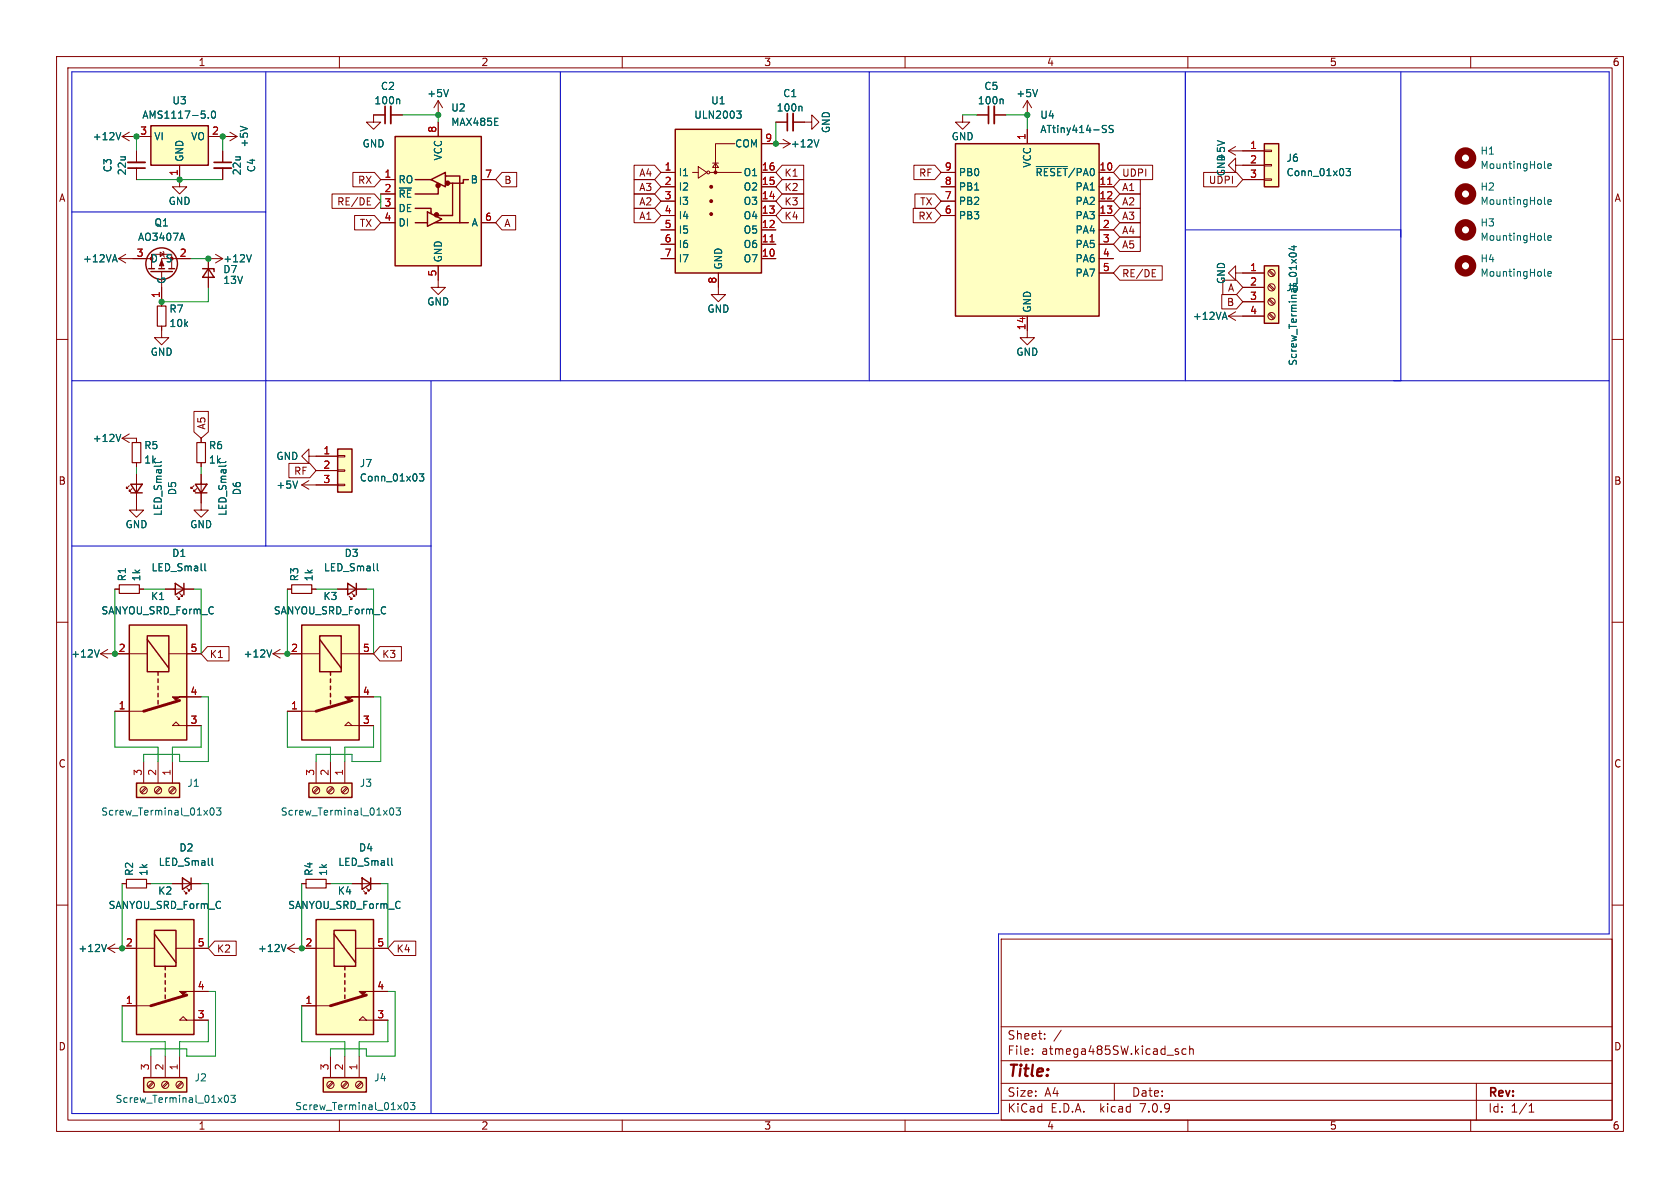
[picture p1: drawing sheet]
<svg xmlns="http://www.w3.org/2000/svg" width="297mm" height="210mm" viewBox="0 0 297 210" stroke-linecap="round" stroke-linejoin="round" font-family="sans-serif">
<g fill="none" stroke="#840000" stroke-width=".18">
<path d="M10 10h277v190h-277zM12 12h273v186h-273zM60 10v2M77.5 17.8v2.5M77.5 17.8l-.8 1.3M77.5 17.8l.7 1.3M110 10v2M160 10v2M181.6 17.8v2.5M181.6 17.8l-.8 1.3M181.6 17.8l.8 1.3M210 10v2"/>
<path d="M260 10v2M21.6 24.1h5.1M21.6 24.1l1.3 .8M22.9 23.4l-1.3 .7M24.1 26.7v2M24.1 29.7v2.1M31.7 29.2v3.8h1.3l-1.3 1.3-1.2-1.3h1.2M36.8 24.1h5.1M39.4 26.7v2M39.4 29.7v2.1M40.6 23.4l1.3 .7M41.9 24.1l-1.3 .8"/>
<path d="M58.7 34.3h7.5l1.1 1.3-1.1 1.2h-7.5zM62.4 30.5h3.8l1.1 1.3-1.1 1.2h-3.8zM62.7 38.1h3.5l1.1 1.3-1.1 1.2h-3.5zM64.9 36.2h.6M64.9 35h.6M67.3 31.8h2.5M67.3 34.3h2.5M67.3 36.8h2.5M67.3 39.4h2.5M68.1 20.3h-2.1v1.3h1.3l-1.3 1.3-1.2-1.3h1.2M69.1 20.3h2M77.5 21.6v2.5"/>
<path d="M78.7 31.1h.1M85.1 31.8h2.5M85.1 39.4h2.5M88.7 38.1h2.5v2.5h-2.5l-1.1-1.2zM88.7 30.5h2.6v2.5h-2.6l-1.1-1.2zM112.1 34.3h3.6l1.1 1.3-1.1 1.2h-3.6zM112.1 29.2h3.6l1.1 1.3-1.1 1.3h-3.6zM112.1 36.8h3.6l1.1 1.3-1.1 1.3h-3.6zM112.1 31.7h3.6l1.1 1.3-1.1 1.3h-3.6zM116.8 30.5h2.6M116.8 33h2.6M116.8 35.6h2.6"/>
<path d="M116.8 38.1h2.6M122.4 30.5h1M123.4 29.5l1.6 1-1.6 1zM125.5 30.5h5.6M126 28.8h1M126.5 28.8l.5 .8h-1zM129.9 25.4h-3.4v5.1M134.6 30.5h2.6M134.6 33h2.6M134.6 35.6h2.6M134.6 38.1h2.6M134.6 25.4h5.1"/>
<path d="M137.2 21.6h2M138.3 29.2h3.8v2.6h-3.8l-1.1-1.3zM138.3 34.3h3.8v2.5h-3.8l-1.1-1.2zM138.3 36.8h3.8v2.6h-3.8l-1.1-1.3zM138.3 31.7h3.8v2.6h-3.8l-1.1-1.3zM138.4 24.6l1.3 .8M139.7 25.4l-1.3 .8M140.2 21.6h3.3v-1.3l1.3 1.3-1.3 1.3v-1.3M161.4 36.8h3.9l1.1 1.3-1.1 1.3h-3.9zM161.6 29.2h3.7l1.1 1.3-1.1 1.3h-3.7zM161.7 34.3h3.6l1.1 1.3-1.1 1.2h-3.6zM166.4 30.5h2.5"/>
<path d="M166.4 33h2.5M166.4 35.6h2.5M166.4 38.1h2.5M170.2 20.3v1.3h1.2l-1.2 1.3-1.3-1.3h1.3M172.7 20.3h2.1M175.8 20.3h2M181.6 22.9v2.5M194.3 30.5h2.5M194.3 33h2.5M194.3 35.6h2.5M194.3 38.1h2.5M198 34.3h3.6v2.5h-3.6l-1.2-1.2z"/>
<path d="M198 36.8h3.6v2.6h-3.6l-1.2-1.3zM198 29.2h5.8v2.6h-5.8l-1.2-1.3zM198 39.4h3.6v2.5h-3.6l-1.2-1.3zM198 31.7h3.6v2.6h-3.6l-1.2-1.3zM212.8 30.5h5.8l1.1 1.3-1.1 1.2h-5.8zM217.2 26.7l1.2 .7M217.2 26.7h6.3M218.4 29.2v-1.3l-1.2 1.3 1.2 1.3v-1.3h5.1M218.4 25.9l-1.2 .8M219.7 31.8h3.8M223.5 31.6h1.3v.3h-1.3zM223.5 29.1h1.3v.2h-1.3z"/>
<path d="M223.5 26.5h1.3v.3h-1.3zM10 60h2M21 45.7h5.8M21 45.7l1.2 .8M22.2 45l-1.2 .7M26.8 47.5v-2.5h3.6v2.5M28.3 44.6l.7 .4-.7 .3zM28.6 57.7v2h1.2l-1.2 1.3-1.3-1.3h1.3M28.6 48v6.1M28.8 44.5l.2 .1v.7l.1 .2M33.7 45.7h-5.1v1.8M38.1 45l1.3 .7"/>
<path d="M39.4 45.7h-2.6v5.1M39.4 45.7l-1.3 .8M77.5 47v3.8h1.2l-1.2 1.3-1.3-1.3h1.3M116.8 40.6h2.6M116.8 43.2h2.6M116.8 45.7h2.6M127 48.3v3.8h1.3l-1.3 1.2-1.3-1.2h1.3M134.6 40.6h2.6M134.6 43.2h2.6M134.6 45.7h2.6M181.6 55.9v3.8h1.3l-1.3 1.3-1.3-1.3h1.3M194.3 40.6h2.5"/>
<path d="M194.3 43.2h2.5M194.3 45.7h2.5M194.3 48.3h2.5M198 41.9h3.6v2.6h-3.6l-1.2-1.3zM198 47h7.5v2.5h-7.5l-1.2-1.2zM203.7 48.9h.6M203.7 47.7h.6M216 52.1h2.6l1.1 1.2-1.1 1.3h-2.6zM216.2 49.5h2.4l1.1 1.3-1.1 1.3h-2.4zM217.2 55.9l1.2 .7M217.2 55.9h6.3M218.4 48.3v-1.3l-1.2 1.3 1.2 1.2v-1.2h5.1"/>
<path d="M218.4 55.1l-1.2 .8M219.7 50.8h3.8M219.7 53.3h3.8M224.3 55.5l.8 .9M224.3 53l.8 .8M224.3 50.5l.8 .8M224.3 47.9l.8 .9M224.4 55.4l.9 .8M224.4 52.8l.9 .9M224.4 50.3l.9 .8M224.4 47.8l.9 .8M285 60h2"/>
<path d="M21.6 77.5l1.3 .7M21.6 77.5h2.5v.7M22.9 76.7l-1.3 .8M34.3 72.7h2.5v3.7l-1.2 1.1-1.3-1.1zM35.6 77.5v.7M22.9 85.9l-.5 .5v-.3v.3h.2M23.4 86.4l-.5 .5v-.3v.3h.2M24.1 83.8v6.4h1.3l-1.3 1.2-1.2-1.2h1.2M24.1 81.8v.8M34.3 85.9l-.5 .5v-.3v.3h.2M34.8 86.4l-.5 .5v-.3v.3h.2M35.6 83.8v6.4h1.2l-1.2 1.2-1.3-1.2h1.3"/>
<path d="M35.6 81.8v.8M51.1 81.9h3.7l1.1 1.3-1.1 1.3h-3.7zM53.3 85.7h6.4M53.3 85.7l1.3 .8M54.6 80.6v-1.2l-1.3 1.2 1.3 1.3v-1.3h5.1M54.6 85l-1.3 .7M55.9 83.2h3.8M59.7 85.6h1.3v.3h-1.3zM59.7 83.1h1.3v.2h-1.3zM59.7 80.5h1.3v.3h-1.3zM10 110h2M17.8 115.6h8.2"/>
<path d="M17.8 115.6l1.2 .7M19 114.8l-1.2 .8M20.3 104.1h.8M24.6 104.1h.8M29.2 104.1h5.1M29.8 115.6h5.8M31.2 105.4l.5 .5h-.2h.2v-.2M31.7 104.9l.6 .5h-.3h.3v-.2M36.7 114.3h3.8v2.5h-3.8l-1.1-1.2zM48.3 115.6l1.2 .7M48.3 115.6h8.2M49.5 114.8l-1.2 .8"/>
<path d="M50.8 104.1h.8M55.1 104.1h.8M59.7 104.1h5.1M60.3 115.6h5.7M61.7 105.4l.5 .5h-.2h.2v-.2M62.2 104.9l.5 .5h-.2h.2v-.2M67.2 114.3h3.8v2.5h-3.8l-1.2-1.2zM285 110h2M20.3 125.7h5.1M25.4 134.6v3.8M25.7 139.2l-.8 .8M25.9 139.3l-.8 .9"/>
<path d="M27.9 134.6v3.8M28.3 139.2l-.9 .8M28.4 139.3l-.8 .9M30.5 134.6v3.8M30.8 139.2l-.8 .8M31 139.3l-.9 .9M31.7 128.3l-.6-.7-.6 .7h5.1M33 123.2h2.6M50.8 125.7h5.1M55.9 134.6v3.8M56.2 139.2l-.8 .8M56.4 139.3l-.9 .9"/>
<path d="M58.4 134.6v3.8M58.8 139.2l-.9 .8M58.9 139.3l-.8 .9M61 134.6v3.8M61.3 139.2l-.8 .8M61.5 139.3l-.9 .9M62.2 128.3l-.6-.7-.6 .7h5M63.5 123.2h2.5M10 160h2M21.6 156.2h.8M25.9 156.2h.8M30.5 156.2h5.1"/>
<path d="M32.5 157.5l.5 .5h-.2h.2v-.3M33 157l.5 .5h-.2h.2v-.3M53.3 156.2h.8M57.7 156.2h.7M62.2 156.2h5.1M64.3 157.5l.5 .5h-.3h.3v-.3M64.8 157l.5 .5h-.3h.3v-.3M285 160h2M19 167.6h8.3M19 167.6l1.3 .8M20.3 166.9l-1.3 .7M21.6 177.8h5.1"/>
<path d="M31.1 167.6h5.7M34.3 175.3h2.5M37.9 166.4h3.9v2.5h-3.9l-1.1-1.3zM50.8 167.6l1.3 .8M50.8 167.6h8.3M52.1 166.9l-1.3 .7M53.3 177.8h5.1M62.9 167.6h5.7M66 175.3h2.6M69.7 166.4h3.8v2.5h-3.8l-1.1-1.3zM177 166h108v32h-108zM26.7 186.7v3.8"/>
<path d="M27 191.2l-.8 .9M27.2 191.4l-.9 .9M29.2 186.7v3.8M29.5 191.2l-.8 .9M29.7 191.4l-.8 .9M31.7 186.7v3.8M32.1 191.2l-.9 .9M32.3 191.4l-.9 .9M33 180.3l-.6-.6-.7 .6h5.1M58.4 186.7v3.8M58.8 191.2l-.9 .9M58.9 191.4l-.8 .9"/>
<path d="M60 198v2M61 186.7v3.8M61.3 191.2l-.8 .9M61.5 191.4l-.9 .9M63.5 186.7v3.8M63.8 191.2l-.8 .9M64 191.4l-.8 .9M64.8 180.3l-.7-.6-.6 .6h5.1M110 198v2M160 198v2M177 194.5h108M177 191.5h108"/>
<path d="M177 187.5h108M177 181.5h108M182.5 186.3v.1M182.5 185.5v.1M184.7 183.6v.1M184.7 182.8v.1M187.6 182.1l-1.3 2M197 191.5v3M208.3 186v.3M209.7 185.5l-.5-.1-.2 .3v.4l.1 .2h.6M210 198v2M210.3 185.5l.2-.1 .4 .1 .1 .9"/>
<path d="M210.3 184.9v1.5M260 198v2M261 191.5v6.5M270.3 196.6h.9M270.3 195.5l.4-.4v1.5"/>
<circle cx="125.2" cy="30.5" r=".25"/>
<circle cx="224.8" cy="55.9" r=".63"/>
<circle cx="224.8" cy="53.3" r=".63"/>
<circle cx="224.8" cy="50.8" r=".63"/>
<circle cx="224.8" cy="48.3" r=".63"/>
<circle cx="25.4" cy="139.7" r=".63"/>
<circle cx="27.9" cy="139.7" r=".63"/>
<circle cx="30.5" cy="139.7" r=".63"/>
<circle cx="55.9" cy="139.7" r=".63"/>
<circle cx="58.4" cy="139.7" r=".63"/>
<circle cx="61" cy="139.7" r=".63"/>
<circle cx="26.7" cy="191.8" r=".63"/>
<circle cx="29.2" cy="191.8" r=".63"/>
<circle cx="31.7" cy="191.8" r=".63"/>
<circle cx="58.4" cy="191.8" r=".63"/>
<circle cx="61" cy="191.8" r=".63"/>
<circle cx="63.5" cy="191.8" r=".63"/>
</g>
<g fill="none" stroke="#006464" stroke-width=".18">
<path d="M37.5 19.8l.2-.2a.68 .68 0 0 1 .4 .7 .68 .68 0 0 1-.4 .6l-.2-.1-.1-.4zM70.5 17.5l.2 .2v.7M79.3 15.8l-.4 1.3M130.2 19.6h.8l-.4 .5 .4 .1v.5l-.2 .2h-.4M141.6 18.8l.2 .2v.6M177.2 17.5l.1 .2v.7M183.4 15.8l-.4 1.3M21.4 23.4l-.5 1.3M36.8 20.8v.1M42.5 22.3l1.3 .4M144.8 24.7l-.5 1.3M183.2 29.4h5.5"/>
<path d="M195.1 22.8l.4 .1 .1 .3-.3 .2h-.3M195.1 22.2h.5M196.8 22.2h-.5l-.2 .1v.4l.6 .2 .1 .3-.2 .2h-.5M215.2 24.9l1.3 .4M238 29.8h.8l-.5 .5 .4 .1v.5l-.2 .2-.5-.2M273 29.6l.2 .2M273 36l.2 .1M273.6 29.4l.6-.2v-.2l-.4-.1-.2 .2 .1 .6h.5M273.6 35.7l.6-.1v-.2l-.4-.1-.2 .2 .1 .6h.5M20 45.9h.6M20.3 45l.4 1.3M32.2 41.2l.4 1.3"/>
<path d="M44.4 45l-.4 1.3M216.2 56.1h.6M216.5 55.2l.4 1.3M228 44.8a.68 .68 0 0 1 1.2 .3 .72 .72 0 0 1-1.3-.1zM228.3 43.6h.9M228.8 43.4v.8l-1-.3M273 42.3l.2 .2M273 48.7l.2 .1M273.6 42.1l.6-.2v-.2l-.4-.1-.2 .2 .1 .6h.5M273.6 48.4l.6-.1v-.2l-.4-.1-.2 .2 .1 .6h.5M21.4 76.8l-.5 1.2M28.5 81.6l-.2 .2h-1.1"/>
<path d="M36.2 99.6v1.1l.2 .2M39.9 81.6l-.1 .2h-1.1M52.6 85l-.4 1.3M66.7 99.6v1.1l.2 .2M74.1 83.8h.8l-.4 .4 .4 .2v.5l-.2 .1-.6-.1M17.5 114.9l-.4 1.2M48 114.9l-.4 1.2M37.3 142.9l.1-.1a.68 .68 0 0 1 .5 .7 .68 .68 0 0 1-.5 .6 .84 .84 0 0 1-.1-1.2zM37.5 151.7v1.1l.2 .2M38.3 142.8h.8l-.5 .5 .4 .1v.6l-.2 .1-.5-.1M69.1 142.9l.1-.1a.68 .68 0 0 1 .4 .7 .68 .68 0 0 1-.4 .6 .84 .84 0 0 1-.1-1.2zM69.2 151.7v1.1l.2 .2"/>
<path d="M70 142.8h.8l-.4 .5 .3 .1v.6l-.1 .1-.6-.1M18.8 166.9l-.4 1.3M50.6 166.9l-.5 1.3M39.8 193.7l.2-.1a.68 .68 0 0 1 .4 .7 .68 .68 0 0 1-.4 .6 .84 .84 0 0 1-.2-1.2zM40.8 193.6h.8l-.4 .5 .3 .1v.6l-.1 .1-.6-.1M71.6 195l.1-.1a.68 .68 0 0 1 .5 .6 .68 .68 0 0 1-.5 .7 .84 .84 0 0 1-.1-1.2zM72.6 194.9h.7l-.4 .5 .4 .1v.5l-.2 .2-.5-.2"/>
</g>
<g fill="none" stroke="#840000" stroke-width="1.3">
<circle cx="259.1" cy="34.3" r="1.27"/>
<circle cx="259.1" cy="27.9" r="1.27"/>
<circle cx="259.1" cy="47" r="1.27"/>
<circle cx="259.1" cy="40.6" r="1.27"/>
</g>
<path d="M27.8 54.1h1.5v3.6h-1.5zM23.4 78.2h1.5v3.6h-1.5zM34.8 78.2h1.5v3.6h-1.5zM21.1 103.4h3.5v1.5h-3.5zM51.6 103.4h3.5v1.5h-3.5zM22.4 155.4h3.5v1.6h-3.5zM54.1 155.4h3.6v1.6h-3.6z" fill="none" stroke="#840000" stroke-width=".2"/>
<g fill="#ffffc2" stroke="#ffffc2" stroke-width=".18">
<path d="M168.9 25.4h25.4v30.5h-25.4z"/>
<path d="M26.7 22.2h10.1v7h-10.1z"/>
<path d="M54.6 138.4h7.6v2.6h-7.6z"/>
<path d="M59.7 79.4h2.5v7.6h-2.5z"/>
<path d="M69.8 24.1h15.3v22.9h-15.3z"/>
<path d="M55.9 162.6h10.1v20.3h-10.1z"/>
<path d="M24.1 162.6h10.2v20.3h-10.2z"/>
<path d="M223.5 25.4h2.6v7.6h-2.6z"/>
<path d="M57.1 190.5h7.7v2.5h-7.7z"/>
<path d="M53.3 110.5h10.2v20.3h-10.2z"/>
<path d="M24.1 138.4h7.6v2.6h-7.6z"/>
<path d="M22.9 110.5h10.1v20.3h-10.1z"/>
<path d="M25.4 190.5h7.6v2.5h-7.6z"/>
<path d="M223.5 47h2.6v10.2h-2.6z"/>
<path d="M119.4 22.9h15.2v25.4h-15.2z"/>
</g>
<g fill="none" stroke="#840000" stroke-width=".25">
<path d="M26.7 22.2h10.1v7h-10.1zM69.8 24.1h15.3v22.9h-15.3zM73.4 36.8h2.8v.9M73.4 39.4h2.2M73.4 31.8h2.8M75.6 37.5l2.5 1.2-2.5 1.3zM76.2 31.8l2.5-1.3v2.5zM76.8 39.4h6M77.5 33v1.3h-4.1M78.7 31.1h2.6v8.3M80 32.4v5.7h-2.5M82.8 31.8h-.9v.6h-2.5"/>
<path d="M119.4 22.9h15.2v25.4h-15.2zM168.9 25.4h25.4v30.5h-25.4zM223.5 25.4h2.6v7.6h-2.6zM26.3 47.5h1M26.7 48h3.8M28.1 47.5h1M29.8 47.5h1.1M35.8 47.5h2v.5M36.8 47.5l1 1.5h-2zM223.5 47h2.6v10.2h-2.6zM59.7 79.4h2.5v7.6h-2.5zM23.1 85.6h2l-1 1.5z"/>
<path d="M23.1 87.1h2M34.5 85.6h2.1l-1 1.5zM34.5 87.1h2.1M22.9 110.5h10.1v20.3h-10.1zM26 112.4h3.8v6.3h-3.8zM26 113l3.8 5.1M27.9 118.7v.7M31 103.1l1.5 1-1.5 1.1zM32.5 103.1v2.1M53.3 110.5h10.2v20.3h-10.2zM56.5 112.4h3.8v6.3h-3.8zM56.5 113l3.8 5.1"/>
<path d="M58.4 118.7v.7M61.5 103.1l1.5 1-1.5 1.1zM63 103.1v2.1M24.1 138.4h7.6v2.6h-7.6zM27.9 120v.7M27.9 121.3v.6M27.9 122.6v.6M27.9 123.8v.7M54.6 138.4h7.6v2.6h-7.6zM58.4 120v.7M58.4 121.3v.6M58.4 122.6v.6"/>
<path d="M58.4 123.8v.7M32.3 155.2l1.5 1-1.5 1zM33.8 155.2v2M64 155.2l1.5 1-1.5 1zM65.5 155.2v2M24.1 162.6h10.2v20.3h-10.2zM27.3 164.5h3.8v6.3h-3.8zM27.3 165.1l3.8 5.1M29.2 170.8v.7M29.2 172.1v.6M29.2 173.4v.6M29.2 174.6v.7"/>
<path d="M29.2 175.9v.6M55.9 162.6h10.1v20.3h-10.1zM59.1 164.5h3.8v6.3h-3.8zM59.1 165.1l3.8 5.1M61 170.8v.7M61 172.1v.6M61 173.4v.6M61 174.6v.7M61 175.9v.6M25.4 190.5h7.6v2.5h-7.6zM57.1 190.5h7.7v2.5h-7.7z"/>
<circle cx="28.6" cy="46.6" r="2.79"/>
</g>
<path d="M195.8 32.6h.7M136.1 42.8h.8" fill="none" stroke="#a90000" stroke-width=".18"/>
<path d="M69.1 18.8v3M175.8 18.8v3M22.6 28.7h3.1M37.8 29.7h3.1M140.2 20.1v3" fill="none" stroke="#840000" stroke-width=".33"/>
<path d="M68.1 18.8v3M174.8 18.8v3M22.6 29.7h3.1M37.8 28.7h3.1M139.2 20.1v3" fill="none" stroke="#840000" stroke-width=".3"/>
<g fill="#840000" stroke="#840000" stroke-width=".25">
<circle cx="77.2" cy="38" r=".36"/>
<circle cx="77.4" cy="32.8" r=".36"/>
<circle cx="79.1" cy="32.4" r=".36"/>
</g>
<path d="M31.7 123.8l-6.3 1.9M62.2 123.8l-6.3 1.9M33 175.9l-6.3 1.9M64.8 175.9l-6.4 1.9" fill="none" stroke="#840000" stroke-width=".51"/>
<g fill="#840000" stroke="#840000" stroke-width=".18">
<path d="M63.5 175.3h2.5h-1.2l-.7 .6z"/>
<path d="M31.7 175.3h2.6h-1.3l-.6 .6z"/>
<path d="M61 123.2h2.5h-1.3l-.6 .6z"/>
<path d="M30.5 123.2h2.5h-1.3l-.6 .6z"/>
<path d="M28.6 46l.4 1h-.8z"/>
<circle cx="125.7" cy="37.8" r=".25"/>
<circle cx="125.7" cy="35.6" r=".25"/>
<circle cx="125.7" cy="33" r=".25"/>
<circle cx="126.5" cy="30.5" r=".25"/>
</g>
<path d="M12.7 12.7h271.8v152.4h-108v31.8h-163.8zM47 12.7v83.8M99.1 12.7v54.6M153.7 12.7v54.6M209.5 12.7v54.6M247.6 12.7v54.6M12.7 37.5h34.3M209.5 40.6h38.1M12.7 67.3h271.8M76.2 67.3v129.6M12.7 96.5h63.5" fill="none" stroke="#0000c2" stroke-width=".18"/>
<g fill="none" stroke="#009600" stroke-width=".18">
<path d="M24.1 31.8h15.3M24.1 24.1v2.6M39.4 24.1v2.6M67.3 34.3v2.5M71.1 20.3h6.4v1.3M137.2 21.6v3.8M170.2 20.3h2.5M177.8 20.3h3.8v2.6M33.7 45.7h3.1M36.8 50.8v2.5h-8.2M24.1 82.6v1.2M35.6 82.6v1.2"/>
<path d="M20.3 104.1v11.5M25.4 104.1h3.8M34.3 104.1h1.3v11.5M50.8 104.1v11.5M55.9 104.1h3.8M64.8 104.1h1.2v11.5M20.3 125.7v6.4h7.6v2.5M35.6 128.3v3.8h-5.1v2.5M35.6 123.2h1.2v11.4h-5.1v-1.2h-6.3v1.2M50.8 125.7v6.4h7.6v2.5M66 128.3v3.8h-5v2.5M66 123.2h1.3v11.4h-5.1v-1.2h-6.3v1.2"/>
<path d="M21.6 156.2v11.4M26.7 156.2h3.8M35.6 156.2h1.2v11.4M53.3 156.2v11.4M58.4 156.2h3.8M67.3 156.2h1.3v11.4M21.6 177.8v6.4h7.6v2.5M36.8 175.3h1.3v11.4h-5.1v-1.3h-6.3v1.3M53.3 177.8v6.4h7.7v2.5M68.6 175.3h1.2v11.4h-5v-1.3h-6.4v1.3M36.8 180.3v3.9h-5.1v2.5M68.6 180.3v3.9h-5.1v2.5"/>
</g>
<g fill="#009600" stroke="#009600" stroke-width=".18">
<circle cx="20.3" cy="115.6" r=".46"/>
<circle cx="50.8" cy="115.6" r=".46"/>
<circle cx="53.3" cy="167.6" r=".46"/>
<circle cx="21.6" cy="167.6" r=".46"/>
<circle cx="137.2" cy="25.4" r=".46"/>
<circle cx="24.1" cy="24.1" r=".46"/>
<circle cx="181.6" cy="20.3" r=".46"/>
<circle cx="39.4" cy="24.1" r=".46"/>
<circle cx="31.7" cy="31.8" r=".46"/>
<circle cx="28.6" cy="53.3" r=".46"/>
<circle cx="36.8" cy="45.7" r=".46"/>
<circle cx="77.5" cy="20.3" r=".46"/>
</g>
<text font-size="2.8" fill="#840000" x="178" y="190.9">Title:</text>
<g font-size="2.1" fill="#840000">
<text x="178" y="184">Sheet:</text>
<text x="178" y="186.7">File:</text>
<text x="184.1" y="186.7">atmega485SW.kicad_sch</text>
<text x="178" y="196.9">KiCad</text>
<text x="178" y="194.1">Size:</text>
<text x="184.7" y="194.1">A4</text>
<text x="185.7" y="196.9">E.D.A.</text>
<text x="194.6" y="196.9">kicad</text>
<text x="200" y="194.1">Date:</text>
<text x="201.8" y="196.9">7.0.9</text>
<text x="263" y="194.3">Rev:</text>
<text x="263" y="196.9">Id:</text>
<text x="267.1" y="196.9">1/1</text>
</g>
<g font-size="1.8" fill="#840000">
<text x="35" y="11.9">1</text>
<text x="85" y="11.9">2</text>
<text x="135" y="11.9">3</text>
<text x="185" y="11.9">4</text>
<text x="235" y="11.9">5</text>
<text x="285" y="11.9">6</text>
<text x="10.3" y="35.9">A</text>
<text x="63.2" y="32.7">RX</text>
<text x="89.1" y="32.7">B</text>
<text x="112.9" y="31.4">A4</text>
<text x="112.9" y="34">A3</text>
<text x="138.6" y="31.4">K1</text>
<text x="138.6" y="34">K2</text>
<text x="162.4" y="31.4">RF</text>
<text x="198.3" y="31.4">UDPI</text>
<text x="198.3" y="34">A1</text>
<text x="213.6" y="32.7">UDPI</text>
<text x="285.3" y="35.9">A</text>
<text x="59.5" y="36.5">RE/DE</text>
<text x="63.5" y="40.3">TX</text>
<text x="89.1" y="40.3">A</text>
<text x="112.9" y="36.5">A2</text>
<text x="112.9" y="39.1">A1</text>
<text x="138.6" y="36.5">K3</text>
<text x="138.6" y="39.1">K4</text>
<text x="162.3" y="39.1">RX</text>
<text x="162.6" y="36.5">TX</text>
<text x="198.3" y="36.5">A2</text>
<text x="198.3" y="39.1">A3</text>
<text x="198.3" y="41.6">A4</text>
<text x="198.3" y="44.1">A5</text>
<text x="198.3" y="49.2">RE/DE</text>
<text x="217" y="51.8">A</text>
<text x="216.8" y="54.3">B</text>
<text x="36.5" y="76" transform="rotate(-90 36.5 76)">A5</text>
<text x="10.3" y="85.9">B</text>
<text x="51.9" y="84.1">RF</text>
<text x="285.3" y="85.9">B</text>
<text x="37" y="116.5">K1</text>
<text x="67.5" y="116.5">K3</text>
<text x="10.3" y="135.9">C</text>
<text x="285.3" y="135.9">C</text>
<text x="38.3" y="168.6">K2</text>
<text x="70" y="168.6">K4</text>
<text x="10.3" y="185.9">D</text>
<text x="285.3" y="185.9">D</text>
<text x="35" y="199.9">1</text>
<text x="85" y="199.9">2</text>
<text x="135" y="199.9">3</text>
<text x="185" y="199.9">4</text>
<text x="235" y="199.9">5</text>
<text x="285" y="199.9">6</text>
</g>
<g font-size="1.8" fill="#006464">
<text x="67.2" y="16.1">C2</text>
<text x="75.4" y="17.4">+5V</text>
<text x="138.4" y="17.4">C1</text>
<text x="173.9" y="16.1">C5</text>
<text x="179.6" y="17.4">+5V</text>
<text x="25.1" y="21.2">AMS1117-5.0</text>
<text x="30.4" y="18.6">U3</text>
<text x="66.1" y="18.6">100n</text>
<text x="79.7" y="19.9">U2</text>
<text x="79.7" y="22.5">MAX485E</text>
<text x="122.6" y="21.2">ULN2003</text>
<text x="125.6" y="18.6">U1</text>
<text x="137.2" y="19.9">100n</text>
<text x="146.9" y="23.6" transform="rotate(-90 146.9 23.6)">GND</text>
<text x="172.8" y="18.6">100n</text>
<text x="183.8" y="21.2">U4</text>
<text x="183.8" y="23.7">ATtiny414-SS</text>
<text x="16.3" y="25">+12V</text>
<text x="27.2" y="25">VI</text>
<text x="32.6" y="28.7" transform="rotate(-90 32.6 28.7)">GND</text>
<text x="33.7" y="25">VO</text>
<text x="44" y="26.2" transform="rotate(-90 44 26.2)">+5V</text>
<text x="64" y="26.3">GND</text>
<text x="78.3" y="28.5" transform="rotate(-90 78.3 28.5)">VCC</text>
<text x="129.9" y="26.3">COM</text>
<text x="139.7" y="26.3">+12V</text>
<text x="168.1" y="25">GND</text>
<text x="182.5" y="29.7" transform="rotate(-90 182.5 29.7)">VCC</text>
<text x="216.8" y="28.7" transform="rotate(-90 216.8 28.7)">+5V</text>
<text x="227.3" y="28.8">J6</text>
<text x="261.6" y="27.5">H1</text>
<text x="19.9" y="30.6" transform="rotate(-90 19.9 30.6)">C3</text>
<text x="22.5" y="31.1" transform="rotate(-90 22.5 31.1)">22u</text>
<text x="42.8" y="31.1" transform="rotate(-90 42.8 31.1)">22u</text>
<text x="45.3" y="30.6" transform="rotate(-90 45.3 30.6)">C4</text>
<text x="70.4" y="32.6">RO</text>
<text x="70.4" y="35.2">~{RE}</text>
<text x="83.1" y="32.6">B</text>
<text x="119.9" y="31.3">I1</text>
<text x="119.9" y="33.9">I2</text>
<text x="131.4" y="33.9">O2</text>
<text x="131.4" y="31.3">O1</text>
<text x="169.4" y="33.9">PB1</text>
<text x="169.4" y="31.3">PB0</text>
<text x="183" y="31.3">~{RESET}/PA0</text>
<text x="190" y="33.9">PA1</text>
<text x="216.8" y="31.2" transform="rotate(-90 216.8 31.2)">GND</text>
<text x="227.3" y="31.3">Conn_01x03</text>
<text x="261.6" y="30.1">MountingHole</text>
<text x="261.6" y="33.9">H2</text>
<text x="27.2" y="40.2">Q1</text>
<text x="29.7" y="36.4">GND</text>
<text x="70.4" y="37.7">DE</text>
<text x="70.4" y="40.2">DI</text>
<text x="83.3" y="40.2">A</text>
<text x="119.9" y="36.4">I3</text>
<text x="119.9" y="39">I4</text>
<text x="119.9" y="41.5">I5</text>
<text x="131.4" y="41.5">O5</text>
<text x="131.4" y="39">O4</text>
<text x="131.4" y="36.4">O3</text>
<text x="169.4" y="39">PB3</text>
<text x="169.4" y="36.4">PB2</text>
<text x="190" y="36.4">PA2</text>
<text x="190" y="39">PA3</text>
<text x="190" y="41.5">PA4</text>
<text x="261.6" y="36.4">MountingHole</text>
<text x="261.6" y="40.2">H3</text>
<text x="14.6" y="46.6">+12VA</text>
<text x="24.3" y="42.8">AO3407A</text>
<text x="26.5" y="46.6">D</text>
<text x="29.2" y="46.6">S</text>
<text x="39.4" y="46.6">+12V</text>
<text x="78.3" y="46.5" transform="rotate(-90 78.3 46.5)">GND</text>
<text x="119.9" y="44">I6</text>
<text x="119.9" y="46.6">I7</text>
<text x="127.9" y="47.8" transform="rotate(-90 127.9 47.8)">GND</text>
<text x="131.4" y="46.6">O7</text>
<text x="131.4" y="44">O6</text>
<text x="190" y="44">PA5</text>
<text x="190" y="46.6">PA6</text>
<text x="261.6" y="42.8">MountingHole</text>
<text x="261.6" y="46.6">H4</text>
<text x="29.4" y="50.3" transform="rotate(-90 29.4 50.3)">G</text>
<text x="39.4" y="48.5">D7</text>
<text x="39.4" y="50.4">13V</text>
<text x="190" y="49.1">PA7</text>
<text x="216.8" y="50.3" transform="rotate(-90 216.8 50.3)">GND</text>
<text x="227.3" y="51.7">J5</text>
<text x="261.6" y="49.1">MountingHole</text>
<text x="29.9" y="55.5">R7</text>
<text x="29.9" y="58">10k</text>
<text x="75.4" y="54.2">GND</text>
<text x="125" y="55.5">GND</text>
<text x="182.5" y="55.4" transform="rotate(-90 182.5 55.4)">GND</text>
<text x="210.8" y="56.7">+12VA</text>
<text x="26.5" y="63.1">GND</text>
<text x="179.6" y="63.1">GND</text>
<text x="229.5" y="64.8" transform="rotate(-90 229.5 64.8)">Screw_Terminal_01x04</text>
<text x="16.3" y="78.3">+12V</text>
<text x="25.4" y="79.6">R5</text>
<text x="25.4" y="82.1">1k</text>
<text x="36.8" y="79.6">R6</text>
<text x="36.8" y="82.1">1k</text>
<text x="48.8" y="81.5">GND</text>
<text x="63.5" y="82.8">J7</text>
<text x="31.3" y="87.6" transform="rotate(-90 31.3 87.6)">D5</text>
<text x="42.8" y="87.6" transform="rotate(-90 42.8 87.6)">D6</text>
<text x="48.8" y="86.6">+5V</text>
<text x="63.5" y="85.3">Conn_01x03</text>
<text x="22.1" y="93.6">GND</text>
<text x="28.8" y="91.3" transform="rotate(-90 28.8 91.3)">LED_Small</text>
<text x="33.5" y="93.6">GND</text>
<text x="40.2" y="91.3" transform="rotate(-90 40.2 91.3)">LED_Small</text>
<text x="26.7" y="101.2">LED_Small</text>
<text x="30.3" y="98.7">D1</text>
<text x="57.2" y="101.2">LED_Small</text>
<text x="60.8" y="98.7">D3</text>
<text x="22.5" y="102.9" transform="rotate(-90 22.5 102.9)">R1</text>
<text x="25" y="102.9" transform="rotate(-90 25 102.9)">1k</text>
<text x="26.6" y="106.3">K1</text>
<text x="52.9" y="102.9" transform="rotate(-90 52.9 102.9)">R3</text>
<text x="55.5" y="102.9" transform="rotate(-90 55.5 102.9)">1k</text>
<text x="57.1" y="106.3">K3</text>
<text x="17.8" y="108.8">SANYOU_SRD_Form_C</text>
<text x="48.3" y="108.8">SANYOU_SRD_Form_C</text>
<text x="12.5" y="116.4">+12V</text>
<text x="43" y="116.4">+12V</text>
<text x="33" y="139.3">J1</text>
<text x="63.5" y="139.3">J3</text>
<text x="17.8" y="144.4">Screw_Terminal_01x03</text>
<text x="49.5" y="144.4">Screw_Terminal_01x03</text>
<text x="23.7" y="154.9" transform="rotate(-90 23.7 154.9)">R2</text>
<text x="26.3" y="154.9" transform="rotate(-90 26.3 154.9)">1k</text>
<text x="28" y="153.3">LED_Small</text>
<text x="31.6" y="150.7">D2</text>
<text x="55.5" y="154.9" transform="rotate(-90 55.5 154.9)">R4</text>
<text x="58" y="154.9" transform="rotate(-90 58 154.9)">1k</text>
<text x="59.7" y="153.3">LED_Small</text>
<text x="63.4" y="150.7">D4</text>
<text x="19.1" y="160.9">SANYOU_SRD_Form_C</text>
<text x="27.9" y="158.3">K2</text>
<text x="50.8" y="160.9">SANYOU_SRD_Form_C</text>
<text x="59.6" y="158.3">K4</text>
<text x="13.8" y="168.5">+12V</text>
<text x="45.5" y="168.5">+12V</text>
<text x="34.3" y="191.4">J2</text>
<text x="66" y="191.4">J4</text>
<text x="20.3" y="195.2">Screw_Terminal_01x03</text>
<text x="52.1" y="196.4">Screw_Terminal_01x03</text>
</g>
<g font-size="1.8" fill="#a90000">
<text x="24.7" y="23.9">3</text>
<text x="37.4" y="23.9">2</text>
<text x="77.2" y="23.6" transform="rotate(-90 77.2 23.6)">8</text>
<text x="135.2" y="25.1">9</text>
<text x="181.4" y="24.8" transform="rotate(-90 181.4 24.8)">1</text>
<text x="220.9" y="26.4">1</text>
<text x="220.9" y="29">2</text>
<text x="31.5" y="31.2" transform="rotate(-90 31.5 31.2)">1</text>
<text x="67.9" y="31.5">1</text>
<text x="67.9" y="34">2</text>
<text x="85.7" y="31.5">7</text>
<text x="117.4" y="30.2">1</text>
<text x="117.4" y="32.8">2</text>
<text x="117.4" y="35.3">3</text>
<text x="134.6" y="35.3">14</text>
<text x="134.6" y="32.8">15</text>
<text x="134.6" y="30.2">16</text>
<text x="166.9" y="35.3">7</text>
<text x="166.9" y="32.8">8</text>
<text x="166.9" y="30.2">9</text>
<text x="194.3" y="30.2">10</text>
<text x="194.3" y="32.8">11</text>
<text x="194.3" y="35.3">12</text>
<text x="220.9" y="31.5">3</text>
<text x="67.9" y="36.6">3</text>
<text x="67.9" y="39.1">4</text>
<text x="85.7" y="39.1">6</text>
<text x="117.4" y="37.8">4</text>
<text x="117.4" y="40.4">5</text>
<text x="134.6" y="40.4">12</text>
<text x="134.6" y="37.8">13</text>
<text x="166.9" y="37.8">6</text>
<text x="194.3" y="37.8">13</text>
<text x="194.9" y="40.4">2</text>
<text x="24.1" y="45.5">3</text>
<text x="31.7" y="45.5">2</text>
<text x="117.4" y="42.9">6</text>
<text x="117.4" y="45.5">7</text>
<text x="134.6" y="45.5">10</text>
<text x="134.6" y="42.9">11</text>
<text x="194.9" y="42.9">3</text>
<text x="194.9" y="45.5">4</text>
<text x="28.3" y="52.8" transform="rotate(-90 28.3 52.8)">1</text>
<text x="77.2" y="49" transform="rotate(-90 77.2 49)">5</text>
<text x="126.7" y="50.2" transform="rotate(-90 126.7 50.2)">8</text>
<text x="194.9" y="48">5</text>
<text x="220.9" y="48">1</text>
<text x="220.9" y="50.5">2</text>
<text x="220.9" y="53.1">3</text>
<text x="181.4" y="58.5" transform="rotate(-90 181.4 58.5)">14</text>
<text x="220.9" y="55.6">4</text>
<text x="57.1" y="80.4">1</text>
<text x="57.1" y="82.9">2</text>
<text x="57.1" y="85.5">3</text>
<text x="20.9" y="115.3">2</text>
<text x="33.6" y="115.3">5</text>
<text x="51.4" y="115.3">2</text>
<text x="64.1" y="115.3">5</text>
<text x="20.9" y="125.5">1</text>
<text x="33.6" y="122.9">4</text>
<text x="51.4" y="125.5">1</text>
<text x="64.1" y="122.9">4</text>
<text x="33.6" y="128">3</text>
<text x="64.1" y="128">3</text>
<text x="25.1" y="137.2" transform="rotate(-90 25.1 137.2)">3</text>
<text x="27.7" y="137.2" transform="rotate(-90 27.7 137.2)">2</text>
<text x="30.2" y="137.2" transform="rotate(-90 30.2 137.2)">1</text>
<text x="55.6" y="137.2" transform="rotate(-90 55.6 137.2)">3</text>
<text x="58.2" y="137.2" transform="rotate(-90 58.2 137.2)">2</text>
<text x="60.7" y="137.2" transform="rotate(-90 60.7 137.2)">1</text>
<text x="22.2" y="167.4">2</text>
<text x="34.9" y="167.4">5</text>
<text x="53.9" y="167.4">2</text>
<text x="66.6" y="167.4">5</text>
<text x="22.2" y="177.5">1</text>
<text x="34.9" y="175">4</text>
<text x="53.9" y="177.5">1</text>
<text x="66.6" y="175">4</text>
<text x="34.9" y="180.1">3</text>
<text x="66.6" y="180.1">3</text>
<text x="26.4" y="189.3" transform="rotate(-90 26.4 189.3)">3</text>
<text x="29" y="189.3" transform="rotate(-90 29 189.3)">2</text>
<text x="31.5" y="189.3" transform="rotate(-90 31.5 189.3)">1</text>
<text x="58.2" y="189.3" transform="rotate(-90 58.2 189.3)">3</text>
<text x="60.7" y="189.3" transform="rotate(-90 60.7 189.3)">2</text>
<text x="63.2" y="189.3" transform="rotate(-90 63.2 189.3)">1</text>
</g>
</svg>
